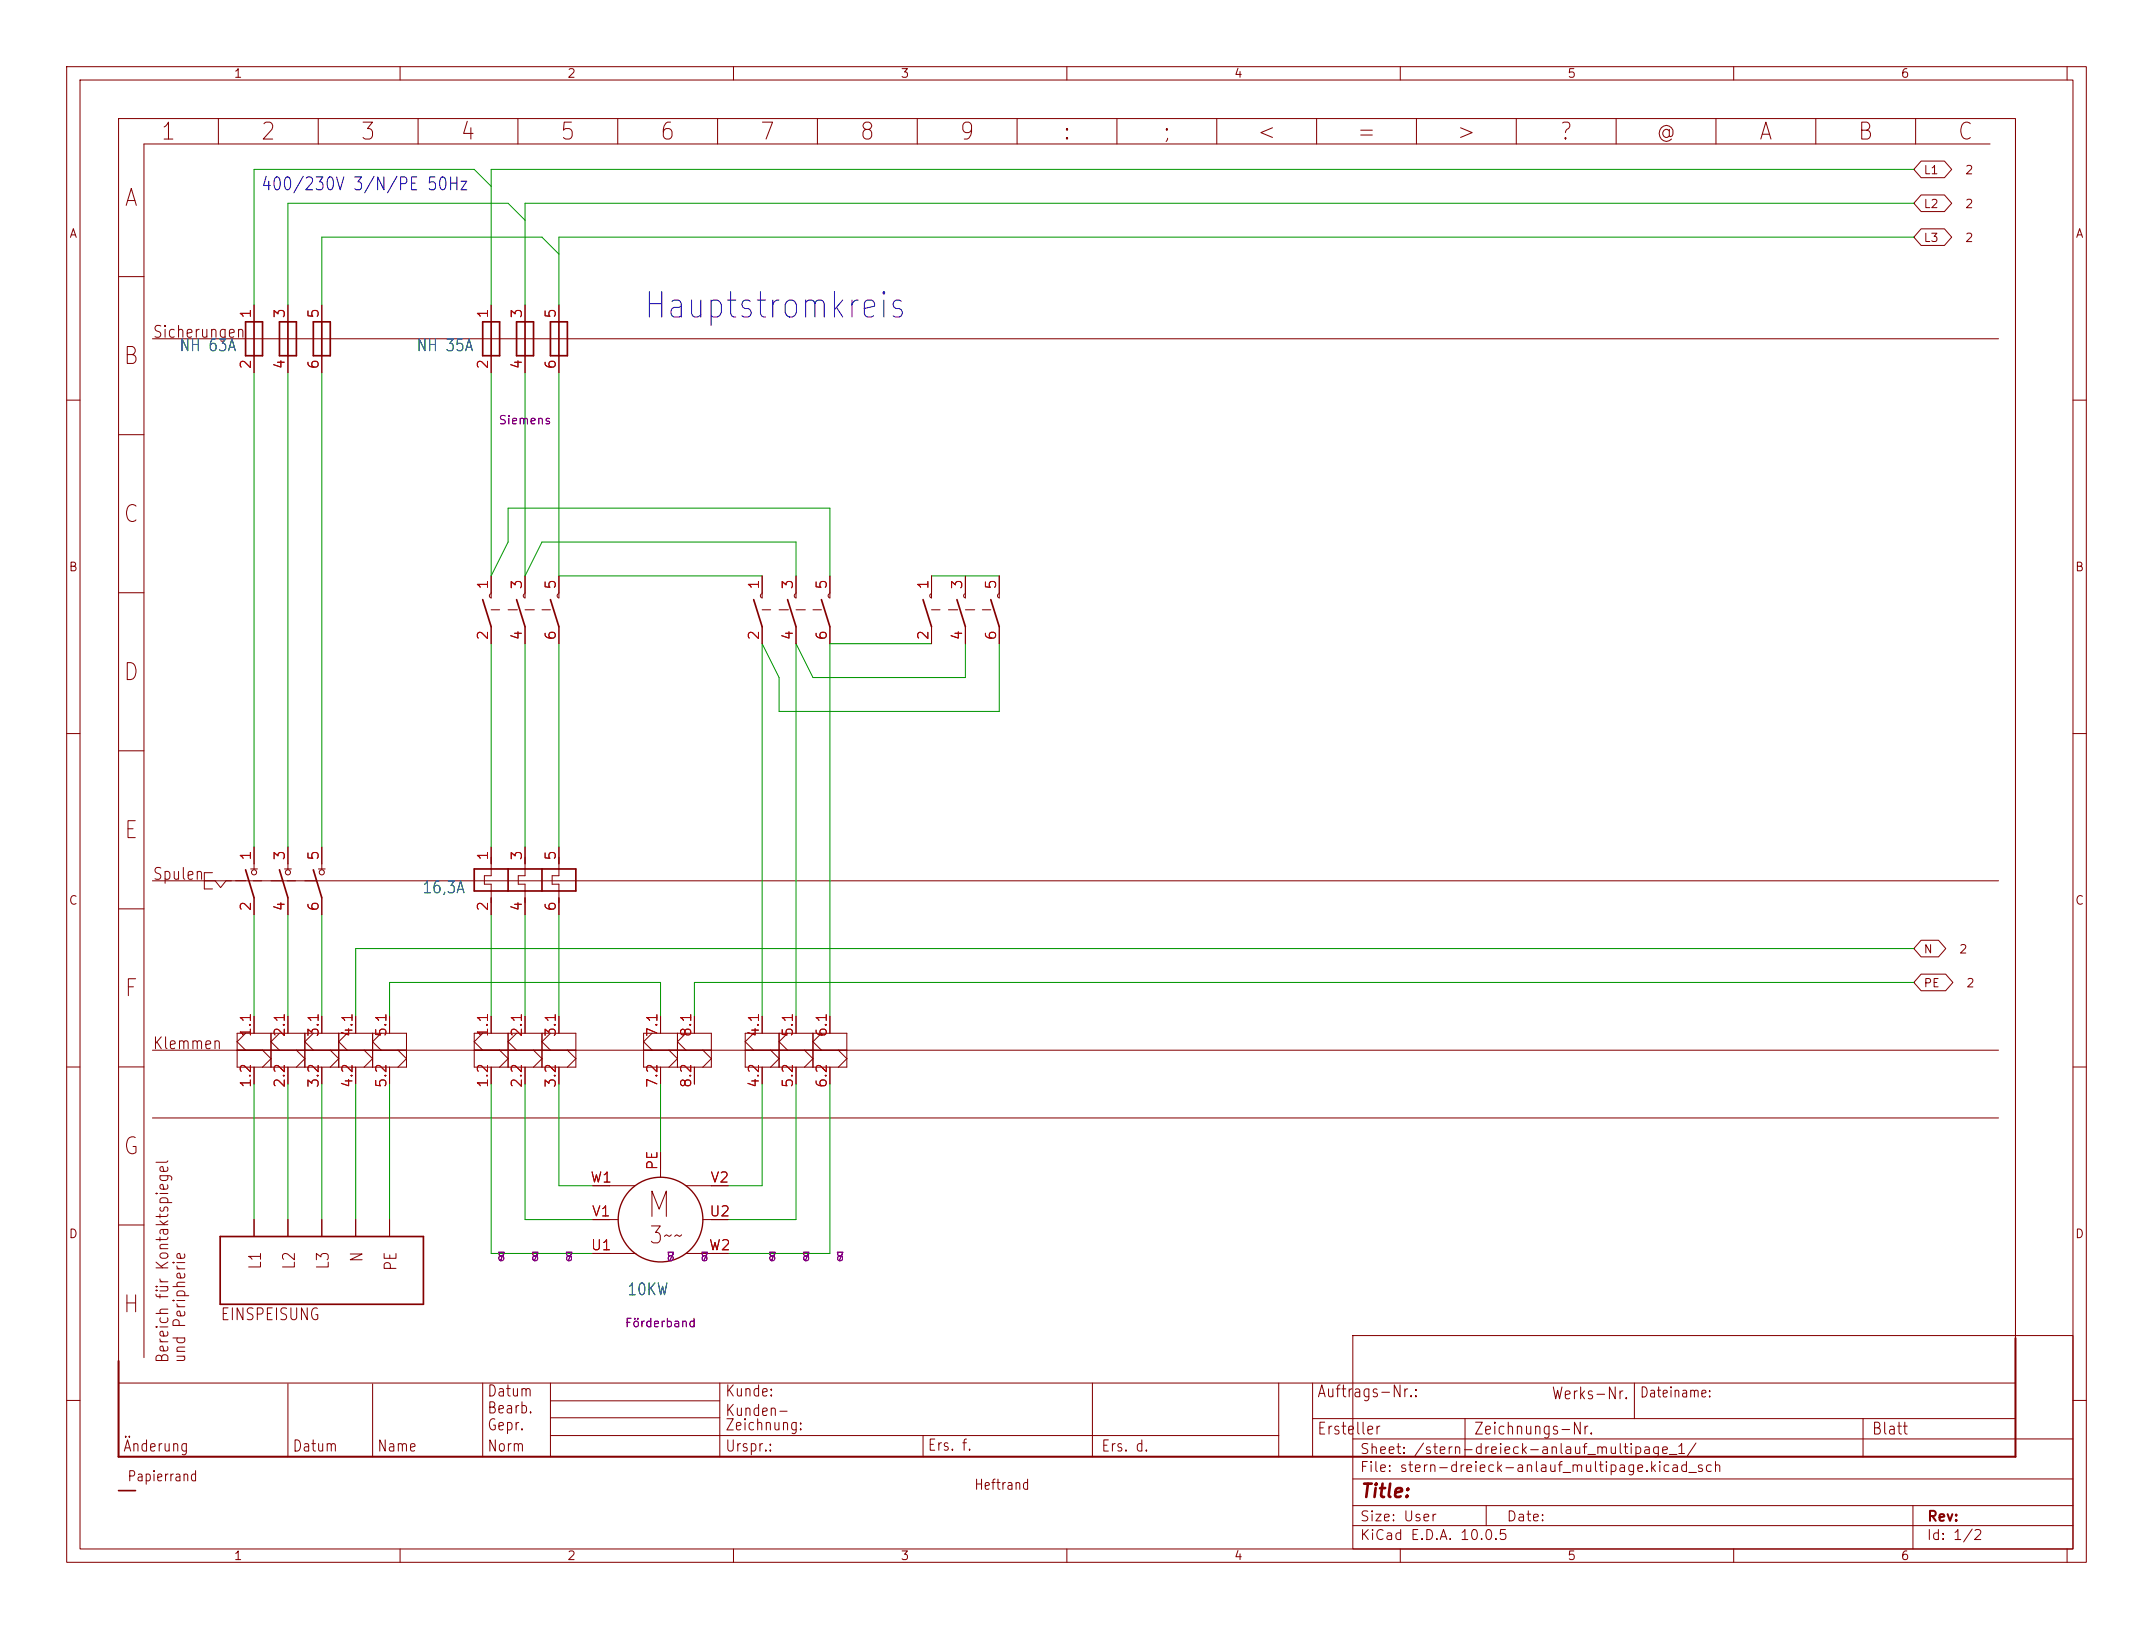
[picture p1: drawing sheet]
<svg xmlns="http://www.w3.org/2000/svg" width="323mm" height="244mm" viewBox="0 0 323 244" stroke-linecap="round" stroke-linejoin="round" font-family="sans-serif">
<g fill="none" stroke="#840000" stroke-width=".15">
<path d="M10 10h302.9v224.3h-302.9zM12 12h298.9v220.3h-298.9zM17.8 17.8h284.5v189.6h-284.5zM32.8 17.8v3.8M47.7 17.8v3.8M60 10v2M62.7 17.8v3.8M77.7 17.8v3.8M92.6 17.8v3.8M107.6 17.8v3.8M110 10v2M122.6 17.8v3.8"/>
<path d="M137.6 17.8v3.8M152.5 17.8v3.8M160 10v2M167.5 17.8v3.8M182.5 17.8v3.8M197.5 17.8v3.8M210 10v2M212.4 17.8v3.8M227.4 17.8v3.8M242.4 17.8v3.8M257.3 17.8v3.8M260 10v2"/>
<path d="M272.3 17.8v3.8M287.3 17.8v3.8M310 10v2M288.1 24.2h3.5l1.1 1.2-1.1 1.2h-3.5l-1.1-1.2zM288.1 29.2h3.5l1.1 1.3-1.1 1.2h-3.5l-1.1-1.2zM288.1 34.3h3.5l1.1 1.3-1.1 1.2h-3.5l-1.1-1.2zM298.4 21.6h-276.8v182M17.8 41.5h3.8M22.9 50.8h276.8M38.1 45.7v2.6M38.1 53.3v2.6M43.2 45.7v2.6"/>
<path d="M43.2 53.3v2.6M48.3 45.7v2.6M48.3 53.3v2.6M73.7 45.7v2.6M73.7 53.3v2.6M78.7 45.7v2.6M78.7 53.3v2.6M83.8 45.7v2.6M83.8 53.3v2.6M10 60h2M17.8 65.2h3.8M310.9 60h2"/>
<path d="M17.8 88.9h3.8M73.7 86.4v3.3l-.3-.4 .1-.2 .2-.1M73.7 91.4h1.2M73.7 94v2.5M76.2 91.4h1.4M78.7 86.4v3.3l-.2-.4v-.2l.2-.1M78.7 91.4h1.4M78.7 94v2.5M81.3 91.4h1.2M83.8 86.4v3.3l-.2-.4v-.2l.2-.1M83.8 94v2.5M114.3 86.4v3.3l-.3-.4 .1-.2 .2-.1"/>
<path d="M114.3 91.4h1.3M114.3 94v2.5M116.8 91.4h1.4M119.4 86.4v3.3l-.3-.4 .1-.2 .2-.1M119.4 91.4h1.4M119.4 94v2.5M121.9 91.4h1.3M124.5 86.4v3.3l-.3-.4 .1-.2 .2-.1M124.5 94v2.5M139.7 86.4v3.3l-.3-.4 .1-.2 .2-.1M139.7 94v2.5M139.7 91.4h1.3"/>
<path d="M142.2 91.4h1.4M144.8 86.4v3.3l-.3-.4 .1-.2 .2-.1M144.8 91.4h1.4M144.8 94v2.5M147.3 91.4h1.3M149.9 86.4v3.3l-.3-.4 .1-.2 .2-.1M149.9 94v2.5M10 110h2M17.8 112.6h3.8M310.9 110h2M17.8 136.3h3.8M22.9 132.1h276.8"/>
<path d="M31.9 130.9h-1.3v2.4h1.3M32.3 132.1l.8 1 .8-1M35.3 132.1h1.6M37.6 130.3h1M38.1 127v3.3M38.1 134.6v2.6M42.7 130.3h1M43.2 127v3.3M43.2 134.6v2.6M47.8 130.3h1M48.3 127v3.3M48.3 134.6v2.6"/>
<path d="M73.7 127v4.3h-1.1v1.3h1.1v4.6M78.7 127v4.3h-1v1.3h1v4.6M83.8 127v4.3h-1v1.3h1v4.6M17.8 160h3.8M22.9 157.5h276.8M35.6 154.9h25.4v5.1h-25.4zM36.8 154.9l-1.2 1.3 1.2 1.3M38.1 152.4v2.5M39.4 157.5l1.2 1.3-1.2 1.2M40.6 154.9v5.1M41.9 154.9l-1.3 1.3 1.3 1.3M43.2 152.4v2.5"/>
<path d="M44.4 157.5l1.3 1.3-1.3 1.2M45.7 154.9v5.1M47 154.9l-1.3 1.3 1.3 1.3M48.3 152.4v2.5M49.5 157.5l1.3 1.3-1.3 1.2M50.8 154.9v5.1M52.1 154.9l-1.3 1.3 1.3 1.3M53.3 152.4v2.5M54.6 157.5l1.3 1.3-1.3 1.2M55.9 154.9v5.1M57.1 154.9l-1.2 1.3 1.2 1.3M58.4 152.4v2.5"/>
<path d="M59.7 157.5l1.3 1.3-1.3 1.2M71.1 154.9h15.3v5.1h-15.3zM72.4 154.9l-1.3 1.3 1.3 1.3M73.7 152.4v2.5M74.9 157.5l1.3 1.3-1.3 1.2M76.2 154.9v5.1M77.5 154.9l-1.3 1.3 1.3 1.3M78.7 152.4v2.5M80 157.5l1.3 1.3-1.3 1.2M81.3 154.9v5.1M82.5 154.9l-1.2 1.3 1.2 1.3M83.8 152.4v2.5"/>
<path d="M85.1 157.5l1.3 1.3-1.3 1.2M96.5 154.9h10.2v5.1h-10.2zM97.8 154.9l-1.3 1.3 1.3 1.3M99.1 152.4v2.5M100.3 157.5l1.3 1.3-1.3 1.2M101.6 154.9v5.1M102.9 154.9l-1.3 1.3 1.3 1.3M104.1 152.4v2.5M105.4 157.5l1.3 1.3-1.3 1.2M111.8 154.9h15.2v5.1h-15.2zM113 154.9l-1.2 1.3 1.2 1.3M114.3 152.4v2.5"/>
<path d="M115.6 157.5l1.2 1.3-1.2 1.2M116.8 154.9v5.1M118.1 154.9l-1.3 1.3 1.3 1.3M119.4 152.4v2.5M120.6 157.5l1.3 1.3-1.3 1.2M121.9 154.9v5.1M123.2 154.9l-1.3 1.3 1.3 1.3M124.5 152.4v2.5M125.7 157.5l1.3 1.3-1.3 1.2M288.1 141h2.6l1.1 1.2-1.1 1.3h-2.6l-1.1-1.3zM288.1 146.1h3.7l1.1 1.2-1.1 1.3h-3.7l-1.1-1.3zM10 160h2"/>
<path d="M22.9 167.6h276.8M38.1 160v2.6M43.2 160v2.6M48.3 160v2.6M53.3 160v2.6M58.4 160v2.6M73.7 160v2.6M78.7 160v2.6M83.8 160v2.6M88.9 177.8h6.3M99.1 160v2.6M99.1 172.7v3.8"/>
<path d="M102.9 177.8h6.3M104.1 160v2.6M114.3 160v2.6M119.4 160v2.6M124.5 160v2.6M310.9 160h2M17.8 183.7h3.8M38.1 182.9v2.5M43.2 182.9v2.5M48.3 182.9v2.5M53.3 182.9v2.5M58.4 182.9v2.5"/>
<path d="M88.9 182.9h3.8M88.9 188h6.5M102.9 188h6.3M105.4 182.9h3.8M10 210h2M43.2 207.5v10.9M55.9 207.5v10.9M72.4 207.4v11M82.5 207.4v11M82.5 210.1h25.4M82.5 212.6h25.4M82.5 215.3h109.3"/>
<path d="M107.9 207.4v11M138.4 215.3v3.1M163.8 207.4v11M191.8 207.4v11M196.8 207.4v11M196.8 212.7h105.3M202.9 200.3h108v32h-108zM202.9 215.8h108M219.7 212.7v5.7M245.1 207.4v5.3M279.4 212.7v5.7M310.9 210h2"/>
<path d="M60 232.3v2M110 232.3v2M160 232.3v2M202.9 228.8h108M202.9 225.8h108M202.9 221.8h108M210 232.3v2M222.9 225.8v3M260 232.3v2M286.9 225.8v6.5M310 232.3v2"/>
<circle cx="38.1" cy="130.8" r=".38"/>
<circle cx="43.2" cy="130.8" r=".38"/>
<circle cx="48.3" cy="130.8" r=".38"/>
</g>
<g fill="none" stroke="#840000" stroke-width=".25">
<path d="M36.8 48.3h2.6v5h-2.6zM38.1 48.3v5M41.9 48.3h2.5v5h-2.5zM43.2 48.3v5M47 48.3h2.5v5h-2.5zM48.3 48.3v5M72.4 48.3h2.5v5h-2.5zM73.7 48.3v5M77.5 48.3h2.5v5h-2.5zM78.7 48.3v5M82.5 48.3h2.6v5h-2.6zM83.8 48.3v5"/>
<path d="M72.4 89.9l1.3 4.1M77.5 89.9l1.2 4.1M82.5 89.9l1.3 4.1M113 89.9l1.3 4.1M118.1 89.9l1.3 4.1M123.2 89.9l1.3 4.1M138.4 89.9l1.3 4.1M143.5 89.9l1.3 4.1M148.6 89.9l1.3 4.1M36.8 130.4l1.3 4.2M41.9 130.4l1.3 4.2M47 130.4l1.3 4.2"/>
<path d="M71.1 130.3h15.3v3.3h-15.3zM76.2 130.3v3.3M81.3 130.3v3.3M33 185.4h30.5v10.2h-30.5zM17.8 223.5h2.5"/>
</g>
<path d="M302.3 200.7v17.7h-284.5v-14.3" fill="none" stroke="#840000" stroke-width=".3"/>
<circle cx="99.1" cy="182.9" r="6.3" fill="none" stroke="#840000" stroke-width=".2"/>
<g fill="none" stroke="#009600" stroke-width=".15">
<path d="M73.7 27.9l-2.6-2.5h-33v20.3M78.7 33l-2.5-2.5h-33v15.2M83.8 38.1l-2.5-2.5h-33v10.1M287 30.5h-208.3v15.2M287 25.4h-213.3v20.3M287 35.6h-203.2v10.1M38.1 55.9v71.1M43.2 55.9v71.1M48.3 55.9v71.1M73.7 55.9v30.5l2.5-5.1v-5.1h48.3v10.2M78.7 55.9v30.5l2.6-5.1h38.1v5.1M83.8 55.9v30.5h30.5"/>
<path d="M73.7 96.5v30.5M78.7 96.5v30.5M83.8 96.5v30.5M139.7 86.4h10.2M139.7 96.5h-15.2v55.9M144.8 96.5v5.1h-22.9l-2.5-5.1v55.9M149.9 96.5v10.2h-33.1v-5.1l-2.5-5.1v55.9M38.1 137.2v15.2M43.2 137.2v15.2M48.3 137.2v15.2M73.7 137.2v15.2M78.7 137.2v15.2"/>
<path d="M83.8 137.2v15.2M58.4 152.4v-5.1h40.7v5.1M287 142.2h-233.7v10.2M287 147.3h-182.9v5.1M38.1 162.6v20.3M43.2 162.6v20.3M48.3 162.6v20.3M53.3 162.6v20.3M58.4 162.6v20.3M73.7 162.6v25.4h15.2M78.7 162.6v20.3h10.2M83.8 162.6v15.2h5.1"/>
<path d="M99.1 162.6v10.1M114.3 162.6v15.2h-5.1M119.4 162.6v20.3h-10.2M124.5 162.6v25.4h-15.3"/>
</g>
<text font-size="3.8" fill="#0000c2" x="96.3" y="48.7">Hauptstromkreis</text>
<text font-size="3.8" fill="#840000" x="96.7" y="183.6">M</text>
<g font-size="2.5" fill="#840000">
<text x="23.9" y="21.6">1</text>
<text x="38.9" y="21.6">2</text>
<text x="53.9" y="21.6">3</text>
<text x="68.9" y="21.6">4</text>
<text x="83.8" y="21.6">5</text>
<text x="98.8" y="21.6">6</text>
<text x="113.8" y="21.6">7</text>
<text x="128.8" y="21.6">8</text>
<text x="143.7" y="21.6">9</text>
<text x="159.2" y="21.6">:</text>
<text x="174.2" y="21.6">;</text>
<text x="188.3" y="21.6">&lt;</text>
<text x="203.3" y="21.6">=</text>
<text x="218.3" y="21.6">&gt;</text>
<text x="233.7" y="21.6">?</text>
<text x="248.2" y="21.6">@</text>
<text x="263.6" y="21.6">A</text>
<text x="278.4" y="21.6">B</text>
<text x="293.4" y="21.6">C</text>
<text x="18.5" y="31.6">A</text>
<text x="18.3" y="55.3">B</text>
<text x="18.3" y="79">C</text>
<text x="18.3" y="102.7">D</text>
<text x="18.4" y="126.4">E</text>
<text x="18.5" y="150.1">F</text>
<text x="18.3" y="173.8">G</text>
<text x="97.2" y="187.1">3~~</text>
<text x="18.3" y="197.5">H</text>
</g>
<text font-size="2" fill="#840000" x="203.9" y="225.1">Title:</text>
<text font-size="1.9" fill="#0000c2" x="39.1" y="29">400/230V 3/N/PE 50Hz</text>
<g font-size="1.8" fill="#840000">
<text x="22.8" y="51.1">Sicherungen</text>
<text x="22.8" y="132.4">Spulen</text>
<text x="22.8" y="157.8">Klemmen</text>
<text x="39.6" y="190.5" transform="rotate(-90 39.6 190.5)">L1</text>
<text x="44.7" y="190.5" transform="rotate(-90 44.7 190.5)">L2</text>
<text x="49.8" y="190.5" transform="rotate(-90 49.8 190.5)">L3</text>
<text x="54.8" y="189.4" transform="rotate(-90 54.8 189.4)">N</text>
<text x="59.9" y="190.7" transform="rotate(-90 59.9 190.7)">PE</text>
<text x="33" y="198.4">EINSPEISUNG</text>
<text x="25.7" y="204.5" transform="rotate(-90 25.7 204.5)">Bereich für Kontaktspiegel</text>
<text x="28.3" y="204.5" transform="rotate(-90 28.3 204.5)">und Peripherie</text>
<text x="197.4" y="210">Auftrags-Nr.:</text>
<text x="197.4" y="215.6">Ersteller</text>
<text x="220.9" y="215.6">Zeichnungs-Nr.</text>
<text x="232.6" y="210.3">Werks-Nr.</text>
<text x="280.6" y="215.6">Blatt</text>
</g>
<g font-size="1.8" fill="#006464">
<text x="26.8" y="53.1">NH 63A</text>
<text x="62.3" y="53.1">NH 35A</text>
<text x="63.2" y="134.4">16,3A</text>
<text x="94" y="194.7">10KW</text>
</g>
<g font-size="1.7" fill="#840000">
<text x="73" y="209.8">Datum</text>
<text x="108.7" y="209.8">Kunde:</text>
<text x="73" y="212.4">Bearb.</text>
<text x="73" y="214.9">Gepr.</text>
<text x="108.7" y="212.8">Kunden-</text>
<text x="108.7" y="214.9">Zeichnung:</text>
<text x="18.4" y="218.1">Änderung</text>
<text x="43.8" y="218.1">Datum</text>
<text x="56.5" y="218.1">Name</text>
<text x="73" y="218.1">Norm</text>
<text x="108.7" y="218.1">Urspr.:</text>
<text x="139" y="218">Ers. f.</text>
<text x="165.1" y="218.1">Ers. d.</text>
</g>
<g font-size="1.5" fill="#a90000">
<text x="38" y="47.9" transform="rotate(-90 38 47.9)">1</text>
<text x="43.1" y="47.9" transform="rotate(-90 43.1 47.9)">3</text>
<text x="48.2" y="47.9" transform="rotate(-90 48.2 47.9)">5</text>
<text x="73.6" y="47.9" transform="rotate(-90 73.6 47.9)">1</text>
<text x="78.7" y="47.9" transform="rotate(-90 78.7 47.9)">3</text>
<text x="83.7" y="47.9" transform="rotate(-90 83.7 47.9)">5</text>
<text x="38" y="55.5" transform="rotate(-90 38 55.5)">2</text>
<text x="43.1" y="55.5" transform="rotate(-90 43.1 55.5)">4</text>
<text x="48.2" y="55.5" transform="rotate(-90 48.2 55.5)">6</text>
<text x="73.6" y="55.5" transform="rotate(-90 73.6 55.5)">2</text>
<text x="78.7" y="55.5" transform="rotate(-90 78.7 55.5)">4</text>
<text x="83.7" y="55.5" transform="rotate(-90 83.7 55.5)">6</text>
<text x="73.6" y="88.5" transform="rotate(-90 73.6 88.5)">1</text>
<text x="78.7" y="88.5" transform="rotate(-90 78.7 88.5)">3</text>
<text x="83.7" y="88.5" transform="rotate(-90 83.7 88.5)">5</text>
<text x="114.2" y="88.5" transform="rotate(-90 114.2 88.5)">1</text>
<text x="119.3" y="88.5" transform="rotate(-90 119.3 88.5)">3</text>
<text x="124.4" y="88.5" transform="rotate(-90 124.4 88.5)">5</text>
<text x="139.6" y="88.5" transform="rotate(-90 139.6 88.5)">1</text>
<text x="144.7" y="88.5" transform="rotate(-90 144.7 88.5)">3</text>
<text x="149.8" y="88.5" transform="rotate(-90 149.8 88.5)">5</text>
<text x="73.6" y="96.1" transform="rotate(-90 73.6 96.1)">2</text>
<text x="78.7" y="96.1" transform="rotate(-90 78.7 96.1)">4</text>
<text x="83.7" y="96.1" transform="rotate(-90 83.7 96.1)">6</text>
<text x="114.2" y="96.1" transform="rotate(-90 114.2 96.1)">2</text>
<text x="119.3" y="96.1" transform="rotate(-90 119.3 96.1)">4</text>
<text x="124.4" y="96.1" transform="rotate(-90 124.4 96.1)">6</text>
<text x="139.6" y="96.1" transform="rotate(-90 139.6 96.1)">2</text>
<text x="144.7" y="96.1" transform="rotate(-90 144.7 96.1)">4</text>
<text x="149.8" y="96.1" transform="rotate(-90 149.8 96.1)">6</text>
<text x="38" y="129.1" transform="rotate(-90 38 129.1)">1</text>
<text x="43.1" y="129.1" transform="rotate(-90 43.1 129.1)">3</text>
<text x="48.2" y="129.1" transform="rotate(-90 48.2 129.1)">5</text>
<text x="73.6" y="129.1" transform="rotate(-90 73.6 129.1)">1</text>
<text x="78.7" y="129.1" transform="rotate(-90 78.7 129.1)">3</text>
<text x="83.7" y="129.1" transform="rotate(-90 83.7 129.1)">5</text>
<text x="38" y="136.8" transform="rotate(-90 38 136.8)">2</text>
<text x="43.1" y="136.8" transform="rotate(-90 43.1 136.8)">4</text>
<text x="48.2" y="136.8" transform="rotate(-90 48.2 136.8)">6</text>
<text x="73.6" y="136.8" transform="rotate(-90 73.6 136.8)">2</text>
<text x="78.7" y="136.8" transform="rotate(-90 78.7 136.8)">4</text>
<text x="83.7" y="136.8" transform="rotate(-90 83.7 136.8)">6</text>
<text x="38" y="155.6" transform="rotate(-90 38 155.6)">1.1</text>
<text x="43.1" y="155.6" transform="rotate(-90 43.1 155.6)">2.1</text>
<text x="48.2" y="155.6" transform="rotate(-90 48.2 155.6)">3.1</text>
<text x="53.3" y="155.6" transform="rotate(-90 53.3 155.6)">4.1</text>
<text x="58.3" y="155.6" transform="rotate(-90 58.3 155.6)">5.1</text>
<text x="73.6" y="155.6" transform="rotate(-90 73.6 155.6)">1.1</text>
<text x="78.7" y="155.6" transform="rotate(-90 78.7 155.6)">2.1</text>
<text x="83.7" y="155.6" transform="rotate(-90 83.7 155.6)">3.1</text>
<text x="99" y="155.6" transform="rotate(-90 99 155.6)">7.1</text>
<text x="104.1" y="155.6" transform="rotate(-90 104.1 155.6)">8.1</text>
<text x="114.2" y="155.6" transform="rotate(-90 114.2 155.6)">4.1</text>
<text x="119.3" y="155.6" transform="rotate(-90 119.3 155.6)">5.1</text>
<text x="124.4" y="155.6" transform="rotate(-90 124.4 155.6)">6.1</text>
<text x="38" y="163.3" transform="rotate(-90 38 163.3)">1.2</text>
<text x="43.1" y="163.3" transform="rotate(-90 43.1 163.3)">2.2</text>
<text x="48.2" y="163.3" transform="rotate(-90 48.2 163.3)">3.2</text>
<text x="53.3" y="163.3" transform="rotate(-90 53.3 163.3)">4.2</text>
<text x="58.3" y="163.3" transform="rotate(-90 58.3 163.3)">5.2</text>
<text x="73.6" y="163.3" transform="rotate(-90 73.6 163.3)">1.2</text>
<text x="78.7" y="163.3" transform="rotate(-90 78.7 163.3)">2.2</text>
<text x="83.7" y="163.3" transform="rotate(-90 83.7 163.3)">3.2</text>
<text x="99" y="163.3" transform="rotate(-90 99 163.3)">7.2</text>
<text x="104.1" y="163.3" transform="rotate(-90 104.1 163.3)">8.2</text>
<text x="114.2" y="163.3" transform="rotate(-90 114.2 163.3)">4.2</text>
<text x="119.3" y="163.3" transform="rotate(-90 119.3 163.3)">5.2</text>
<text x="124.4" y="163.3" transform="rotate(-90 124.4 163.3)">6.2</text>
<text x="88.4" y="177.7">W1</text>
<text x="99" y="175.6" transform="rotate(-90 99 175.6)">PE</text>
<text x="106.4" y="177.7">V2</text>
<text x="88.6" y="182.8">V1</text>
<text x="106.3" y="182.8">U2</text>
<text x="88.5" y="187.9">U1</text>
<text x="106.2" y="187.9">W2</text>
</g>
<g font-size="1.5" fill="#840000">
<text x="245.8" y="209.9">Dateiname:</text>
<text x="203.8" y="221.1">File: stern-dreieck-anlauf_multipage.kicad_sch</text>
<text x="203.8" y="218.4">Sheet: /stern-dreieck-anlauf_multipage_1/</text>
<text x="19" y="222.5">Papierrand</text>
<text x="146" y="223.8">Heftrand</text>
<text x="203.8" y="231.3">KiCad E.D.A. 10.0.5</text>
<text x="203.8" y="228.5">Size: User</text>
<text x="225.8" y="228.5">Date:</text>
<text x="288.8" y="231.3">Id: 1/2</text>
<text x="288.9" y="228.5">Rev:</text>
</g>
<g font-size="1.3" fill="#840000">
<text x="35" y="12">1</text>
<text x="85" y="12">2</text>
<text x="135" y="12">3</text>
<text x="185" y="12">4</text>
<text x="235" y="12">5</text>
<text x="285" y="12">6</text>
<text x="294.6" y="26.5">2</text>
<text x="10.3" y="36">A</text>
<text x="294.6" y="31.5">2</text>
<text x="311.2" y="36">A</text>
<text x="294.6" y="36.6">2</text>
<text x="10.2" y="86">B</text>
<text x="311.1" y="86">B</text>
<text x="10.2" y="136">C</text>
<text x="311.1" y="136">C</text>
<text x="293.7" y="143.3">2</text>
<text x="294.8" y="148.4">2</text>
<text x="10.2" y="186">D</text>
<text x="311.1" y="186">D</text>
<text x="35" y="234.3">1</text>
<text x="85" y="234.3">2</text>
<text x="135" y="234.3">3</text>
<text x="185" y="234.3">4</text>
<text x="235" y="234.3">5</text>
<text x="285" y="234.3">6</text>
</g>
<g font-size="1.3" fill="#840084">
<text x="74.7" y="64">Siemens</text>
<text x="74.5" y="189.4">8</text>
<text x="74.5" y="189.4">7</text>
<text x="79.5" y="189.4">8</text>
<text x="79.5" y="189.4">7</text>
<text x="84.6" y="189.4">8</text>
<text x="84.6" y="189.4">7</text>
<text x="99.9" y="189.4">8</text>
<text x="99.9" y="189.4">7</text>
<text x="104.9" y="189.4">8</text>
<text x="104.9" y="189.4">7</text>
<text x="115.1" y="189.4">8</text>
<text x="115.1" y="189.4">7</text>
<text x="120.2" y="189.4">8</text>
<text x="120.2" y="189.4">7</text>
<text x="125.3" y="189.4">8</text>
<text x="125.3" y="189.4">7</text>
<text x="93.6" y="199.3">Förderband</text>
</g>
<g font-size="1.2" fill="#840000">
<text x="288.4" y="26.4">L1</text>
<text x="288.4" y="31.5">L2</text>
<text x="288.4" y="36.6">L3</text>
<text x="288.4" y="143.3">N</text>
<text x="288.4" y="148.4">PE</text>
</g>
</svg>
